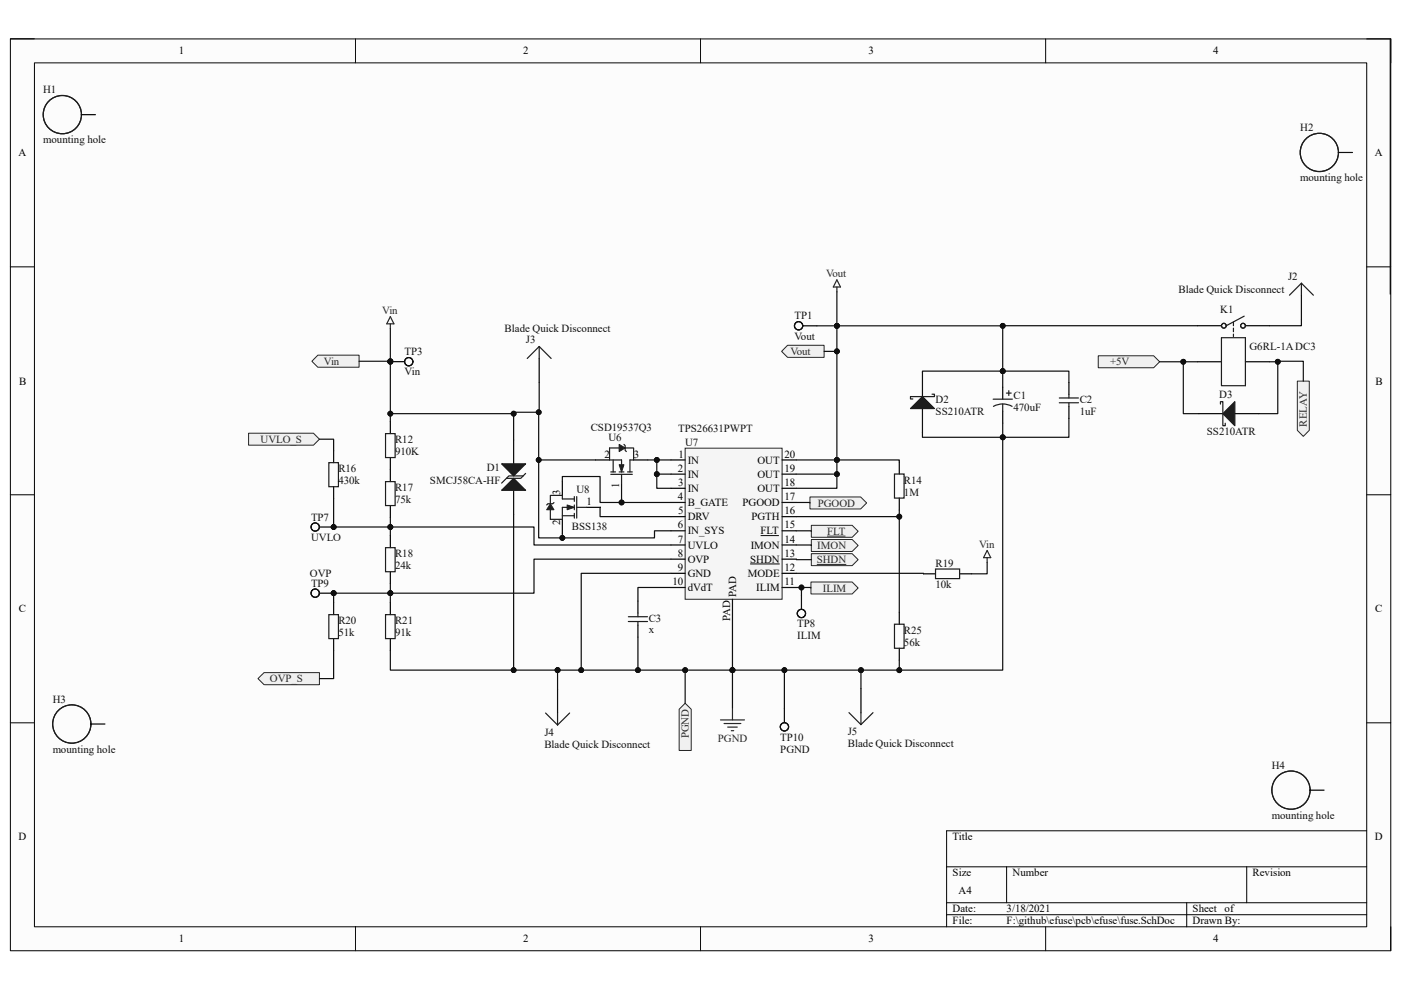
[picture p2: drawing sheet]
<svg xmlns="http://www.w3.org/2000/svg" width="297mm" height="210mm" viewBox="0 0 297 210" stroke-linecap="round" stroke-linejoin="round" font-family="sans-serif">
<path d="M2.2 8.3h292.7v193.4h-292.7z" fill="#fcfcfc"/>
<path d="M2.2 8.3h292.7v193.4h-292.7z" fill="none" stroke="#000" stroke-width=".21"/>
<path d="M7.3 13.3h282.5v183.3h-282.5z" fill="#fcfcfc"/>
<g fill="none" stroke="#000" stroke-width=".21">
<path d="M2.2 8.2h5.1M7.3 13.3h282.5v183.3h-282.5zM75.4 8.3v5M148.5 8.3v5M221.7 8.3v5M289.8 8.3h5.1v5M2.2 56.6h5.1M289.8 56.6h5.1M2.2 104.9h5.1M289.8 104.9h5.1M2.2 153.3h5.1M289.8 153.3h5.1"/>
<path d="M289.8 176.2h-89.1v20.4M75.4 196.6v5.1M148.5 196.6v5.1M200.7 183.9h89.1M200.7 191.5h89.1M200.7 194h89.1M213.4 183.9v7.6M221.7 196.6v5.1M251.6 191.5v5.1M264.3 183.9v7.6M294.9 196.6v5.1"/>
</g>
<path d="M145.3 95.1h20.5v32h-20.5z" fill="#f5f5f5"/>
<path d="M145.3 95.1h20.5v32h-20.5z" fill="none" stroke="#262626" stroke-width=".21"/>
<g fill="none" stroke="#000" stroke-width=".25">
<path d="M70.7 95.6v2.5M82.8 89.4v2.6M82.8 97v5.2M126.2 97.6h3M134.3 97.6h3M142.3 97.6h3M165.8 97.6h3M70.7 103.2v2.6M82.8 107.2v2.6M82.8 113.6v2.6M131.8 102.6v3M142.3 100.6h3"/>
<path d="M142.3 103.6h3M142.3 106.6h3M142.3 109.6h3M142.3 112.6h3M142.3 115.6h3M142.3 118.6h3M165.8 100.6h3M165.8 103.6h3M165.8 106.6h3M165.8 109.6h3M165.8 112.6h3M165.8 115.6h3"/>
<path d="M165.8 118.6h3M70.7 127.8v2.6M70.7 135.4v2.6M82.8 121.3v2.5M82.8 127.8v2.6M82.8 135.4v2.6M142.3 121.6h3M142.3 124.6h3M155.3 127.1v3M165.8 121.6h3M165.8 124.6h3"/>
</g>
<path d="M159 119.6h6.3M161.3 113.6h3.8" fill="none" stroke="#000" stroke-width=".21"/>
<path d="M177.4 59.4l.8 1.5h-1.5zM82.8 67.2l.7 1.5h-1.5zM82.8 68.7v1M177.4 60.9v1M152.8 152.7h5M153.5 153.5h3.6M154.3 154.2h2M155 155h.6M155.3 150.2v2.5" fill="none" stroke="#262626" stroke-width=".25"/>
<g fill="none" stroke="#1c1c1c" stroke-width=".25">
<path d="M69.7 98.1h2.1v5.1h-2.1zM81.7 92h2.1v5h-2.1zM129.2 97.6h2.6v2.5M130 97.6v2.5M133.6 97.6v2.5M81.7 102.2h2.1v5h-2.1zM81.7 116.2h2.1v5.1h-2.1zM129.5 100.6h4.6M129.5 100.1h1M131.3 100.1h1M131.8 100.6v2M133.1 100.1h1"/>
<path d="M69.7 130.4h2.1v5h-2.1zM81.7 130.4h2.1v5h-2.1z"/>
</g>
<path d="M131.3 98.6h1l-.5 1.5z" fill="#1c1c1c"/>
<path d="M131.3 98.6h1l-.5 1.5z" fill="none" stroke="#1c1c1c" stroke-width=".21"/>
<path d="M131.3 95h-2.1v2.6M132.5 95h1.8v2.6h-.7" fill="none" stroke="#1c1c1c" stroke-width=".25"/>
<path d="M131.3 94.3l1.2 .7-1.2 .8z" fill="#1c1c1c"/>
<path d="M131.3 94.3l1.2 .7-1.2 .8z" fill="none" stroke="#1c1c1c" stroke-width=".21"/>
<path d="M132.3 94.3l.2 .2v1l.3 .3M119.2 109.4h2.6M119.2 105.8h2.6M121.8 107.6h-2.6v2.6M121.8 105.3v1M121.8 107.1v1M121.8 108.9v1M122.3 105.3v4.6M122.3 107.6h2" fill="none" stroke="#1c1c1c" stroke-width=".25"/>
<path d="M119.2 102.1v3M119.2 110.2v3M124.3 107.6h3" fill="none" stroke="#000" stroke-width=".25"/>
<path d="M120.2 107.1l1.6 .5-1.6 .5z" fill="#1c1c1c"/>
<path d="M120.2 107.1l1.6 .5-1.6 .5z" fill="none" stroke="#1c1c1c" stroke-width=".21"/>
<path d="M116.7 108.1v2.1h2.5M119.2 105.8v-.7h-2.5v1.7" fill="none" stroke="#1c1c1c" stroke-width=".25"/>
<path d="M116.7 106.8l.8 1.3h-1.6z" fill="#1c1c1c"/>
<path d="M116.7 106.8l.8 1.3h-1.6z" fill="none" stroke="#1c1c1c" stroke-width=".21"/>
<g fill="none" stroke="#1c1c1c" stroke-width=".25">
<path d="M114.3 73.5l-2.5 2.5M114.3 73.5l2.6 2.5M114.3 73.5v2.5M275.9 60.1l-2.5 2.5M275.9 60.1l2.6 2.5M275.9 60.1v2.5M117.5 106.6l-.3 .2h-1l-.3 .3M189.7 100.5h2v5.1h-2zM189.7 132.4h2v5.1h-2zM115.7 151.2l2.5 2.6M118.2 151.2v2.6M120.8 151.2l-2.6 2.6"/>
<path d="M180 151.2l2.5 2.5M182.5 151.2v2.5M185.1 151.2l-2.6 2.5"/>
</g>
<path d="M114.3 76v5.1M275.9 62.6v5.1M108.9 93.3v5.1M190.7 98v2.5M108.9 104v5.1M190.7 105.6v2.6M190.7 129.9v2.5M190.7 137.5v2.5M118.2 146.2v5M182.5 146v5.2" fill="none" stroke="#000" stroke-width=".25"/>
<path d="M106.4 104l2.5-2.5 2.5 2.5z" fill="#1c1c1c"/>
<path d="M106.4 104l2.5-2.5 2.5 2.5zM110.9 100.9h-3l-.5 .6M111.4 100.4l-1 1.1h-3l-1 1" fill="none" stroke="#1c1c1c" stroke-width=".25"/>
<path d="M106.4 98.4h5l-2.5 2.5z" fill="#1c1c1c"/>
<path d="M106.4 98.4h5l-2.5 2.5zM210.6 84.7h4M210.6 86.2a4.1 4.1 0 0 1 4 0M212.6 85.7v1.5M213.4 83.4h1M213.9 82.9v1M224.6 84.4h4.1M224.6 85.4h4.1M226.6 83.7v.7M226.6 85.4v.8" fill="none" stroke="#1c1c1c" stroke-width=".25"/>
<path d="M195.6 79v5.1M195.6 86.7v5.1M212.6 82.1v2.6M212.6 87.2v2.5M226.6 81.1v2.6M226.6 86.2v2.6" fill="none" stroke="#000" stroke-width=".25"/>
<path d="M193 86.7l2.6-2.6 2.5 2.6z" fill="#1c1c1c"/>
<path d="M193 86.7l2.6-2.6 2.5 2.6zM197.6 83.6h.5v.5h-5.1v.5h.5M133.2 131.8h4.1M133.2 130.8h4.1M135.3 130v.8M135.3 131.8v.8M198.3 120.7h5.2v2h-5.2z" fill="none" stroke="#1c1c1c" stroke-width=".25"/>
<path d="M135.3 127.5v2.5M135.3 132.6v2.5M195.8 121.7h2.5M203.5 121.7h2.5" fill="none" stroke="#000" stroke-width=".25"/>
<path d="M209.3 116.8l.8 1.5h-1.6zM209.3 118.3v1" fill="none" stroke="#262626" stroke-width=".25"/>
<path d="M232.9 75.5h11.7l1.3 1.2-1.3 1.3h-11.7z" fill-rule="evenodd" fill="#f0f0f0"/>
<path d="M232.9 75.5h11.7l1.3 1.2-1.3 1.3h-11.7z" fill="none" stroke="#262626" stroke-width=".21"/>
<path d="M253.9 69.1h5.1M253.9 76.7h5.1M264.1 69.1h5.1M264.1 76.7h5.1M254.2 87.7h5.1M261.8 87.7h5.1" fill="none" stroke="#000" stroke-width=".25"/>
<g fill="none" stroke="#1c1c1c" stroke-width=".25">
<path d="M259 71.6h5.1v10.2h-5.1zM261.5 68.3v.8M261.5 69.6v.8M261.5 70.9v.5M263.8 67.1l-3.8 2"/>
<circle cx="259.5" cy="69.1" r=".51"/>
<circle cx="263.5" cy="69.1" r=".51"/>
</g>
<path d="M259.3 87.7l2.5-2.5v5.1z" fill="#1c1c1c"/>
<path d="M258.8 85.7v-.5h.5v5.1h.5v-.5M259.3 87.7l2.5-2.5v5.1z" fill="none" stroke="#1c1c1c" stroke-width=".25"/>
<g fill="none" stroke="#000" stroke-width=".25">
<path d="M170.2 69.1h3"/>
<circle cx="169.3" cy="69.1" r=".88"/>
</g>
<circle cx="82.8" cy="76.7" r=".51" fill="#0e0e0e"/>
<circle cx="82.8" cy="76.7" r=".51" fill="none" stroke="#0e0e0e" stroke-width=".21"/>
<g fill="none" stroke="#000" stroke-width=".25">
<path d="M82.8 76.7h3"/>
<circle cx="86.7" cy="76.7" r=".87"/>
<circle cx="86.7" cy="76.7" r=".88"/>
</g>
<circle cx="82.8" cy="76.7" r=".51" fill="#0e0e0e"/>
<circle cx="82.8" cy="76.7" r=".51" fill="none" stroke="#0e0e0e" stroke-width=".21"/>
<g fill="none" stroke="#000" stroke-width=".25">
<path d="M169.9 126.2v3M166.3 150.3v3"/>
<circle cx="169.9" cy="130.1" r=".88"/>
<circle cx="166.3" cy="154.2" r=".88"/>
</g>
<circle cx="70.7" cy="111.8" r=".51" fill="#0e0e0e"/>
<circle cx="70.7" cy="111.8" r=".51" fill="none" stroke="#0e0e0e" stroke-width=".21"/>
<g fill="none" stroke="#000" stroke-width=".25">
<path d="M67.7 111.8h3"/>
<circle cx="66.8" cy="111.8" r=".87"/>
<circle cx="66.8" cy="111.8" r=".88"/>
</g>
<circle cx="70.7" cy="111.8" r=".51" fill="#0e0e0e"/>
<circle cx="70.7" cy="111.8" r=".51" fill="none" stroke="#0e0e0e" stroke-width=".21"/>
<circle cx="70.7" cy="125.8" r=".51" fill="#0e0e0e"/>
<circle cx="70.7" cy="125.8" r=".51" fill="none" stroke="#0e0e0e" stroke-width=".21"/>
<g fill="none" stroke="#000" stroke-width=".25">
<path d="M67.7 125.8h3"/>
<circle cx="66.8" cy="125.8" r=".88"/>
</g>
<circle cx="70.7" cy="125.8" r=".51" fill="#0e0e0e"/>
<circle cx="70.7" cy="125.8" r=".51" fill="none" stroke="#0e0e0e" stroke-width=".21"/>
<circle cx="13.2" cy="24.3" r="4.1" fill="none" stroke="#1c1c1c" stroke-width=".26"/>
<path d="M17.2 24.3h3" fill="none" stroke="#000" stroke-width=".26"/>
<g fill="none" stroke="#1c1c1c" stroke-width=".25">
<circle cx="279.7" cy="32.3" r="4.1"/>
<circle cx="15.2" cy="153.6" r="4.1"/>
<circle cx="273.7" cy="167.6" r="4.1"/>
</g>
<path d="M283.7 32.3h3M19.2 153.6h3M277.7 167.6h3" fill="none" stroke="#000" stroke-width=".25"/>
<path d="M67.4 75.3h8.7v2.6h-8.7l-1.3-1.3z" fill-rule="evenodd" fill="#f0f0f0"/>
<path d="M67.4 75.3h8.7v2.6h-8.7l-1.3-1.3z" fill="none" stroke="#262626" stroke-width=".21"/>
<path d="M52.7 91.9h13.8l1.2 1.3-1.2 1.2h-13.8z" fill-rule="evenodd" fill="#f0f0f0"/>
<path d="M52.7 91.9h13.8l1.2 1.3-1.2 1.2h-13.8z" fill="none" stroke="#262626" stroke-width=".21"/>
<path d="M54.7 143.9l1.3-1.2h11.7v2.5h-11.7z" fill-rule="evenodd" fill="#f0f0f0"/>
<path d="M54.7 143.9l1.3-1.2h11.7v2.5h-11.7z" fill="none" stroke="#262626" stroke-width=".21"/>
<path d="M144 150.4l1.3-1.2 1.3 1.2v8.8h-2.6z" fill-rule="evenodd" fill="#f0f0f0"/>
<path d="M144 150.4l1.3-1.2 1.3 1.2v8.8h-2.6z" fill="none" stroke="#262626" stroke-width=".21"/>
<path d="M171.7 105.4h10.8l1.2 1.3-1.2 1.2h-10.8z" fill-rule="evenodd" fill="#f0f0f0"/>
<path d="M171.7 105.4h10.8l1.2 1.3-1.2 1.2h-10.8z" fill="none" stroke="#262626" stroke-width=".21"/>
<path d="M172 111.4h8.7l1.2 1.3-1.2 1.3h-8.7z" fill-rule="evenodd" fill="#f0f0f0"/>
<path d="M172 111.4h8.7l1.2 1.3-1.2 1.3h-8.7zM175.4 113.7h3.9" fill="none" stroke="#262626" stroke-width=".21"/>
<path d="M172 117.4h8.7l1.2 1.3-1.2 1.3h-8.7z" fill-rule="evenodd" fill="#f0f0f0"/>
<path d="M172 117.4h8.7l1.2 1.3-1.2 1.3h-8.7zM173.2 119.7h6.2" fill="none" stroke="#262626" stroke-width=".21"/>
<path d="M172 114.4h8.7l1.2 1.3-1.2 1.3h-8.7z" fill-rule="evenodd" fill="#f0f0f0"/>
<path d="M172 114.4h8.7l1.2 1.3-1.2 1.3h-8.7z" fill="none" stroke="#262626" stroke-width=".21"/>
<path d="M171.9 123.4h8.8l1.2 1.3-1.2 1.3h-8.8z" fill-rule="evenodd" fill="#f0f0f0"/>
<path d="M171.9 123.4h8.8l1.2 1.3-1.2 1.3h-8.8z" fill="none" stroke="#262626" stroke-width=".21"/>
<path d="M167 73.2h7.7v2.6h-7.7l-1.3-1.3z" fill-rule="evenodd" fill="#f0f0f0"/>
<path d="M167 73.2h7.7v2.6h-7.7l-1.3-1.3z" fill="none" stroke="#262626" stroke-width=".21"/>
<path d="M275.1 80.8h2.5v10.5l-1.3 1.3-1.2-1.3z" fill-rule="evenodd" fill="#f0f0f0"/>
<path d="M275.1 80.8h2.5v10.5l-1.3 1.3-1.2-1.3z" fill="none" stroke="#262626" stroke-width=".21"/>
<path d="M142.3 118.6h-29.1v7.2h-30.4v-2" fill="none" stroke="#0e0e0e" stroke-width=".25"/>
<circle cx="82.8" cy="125.8" r=".51" fill="#0e0e0e"/>
<circle cx="82.8" cy="125.8" r=".51" fill="none" stroke="#0e0e0e" stroke-width=".21"/>
<path d="M82.8 125.8v2" fill="none" stroke="#0e0e0e" stroke-width=".25"/>
<circle cx="82.8" cy="125.8" r=".51" fill="#0e0e0e"/>
<circle cx="82.8" cy="125.8" r=".51" fill="none" stroke="#0e0e0e" stroke-width=".21"/>
<path d="M82.8 109.8v3.8" fill="none" stroke="#0e0e0e" stroke-width=".25"/>
<circle cx="82.8" cy="111.8" r=".51" fill="#0e0e0e"/>
<circle cx="82.8" cy="111.8" r=".51" fill="none" stroke="#0e0e0e" stroke-width=".21"/>
<path d="M82.8 111.8h30.4v3.8h29.1" fill="none" stroke="#0e0e0e" stroke-width=".25"/>
<circle cx="82.8" cy="111.8" r=".51" fill="#0e0e0e"/>
<circle cx="82.8" cy="111.8" r=".51" fill="none" stroke="#0e0e0e" stroke-width=".21"/>
<path d="M70.7 105.8v6h12.1" fill="none" stroke="#0e0e0e" stroke-width=".25"/>
<circle cx="70.7" cy="111.8" r=".51" fill="#0e0e0e"/>
<circle cx="70.7" cy="111.8" r=".51" fill="none" stroke="#0e0e0e" stroke-width=".21"/>
<circle cx="82.8" cy="111.8" r=".51" fill="#0e0e0e"/>
<circle cx="82.8" cy="111.8" r=".51" fill="none" stroke="#0e0e0e" stroke-width=".21"/>
<path d="M82.8 125.8h-12.1v2" fill="none" stroke="#0e0e0e" stroke-width=".25"/>
<circle cx="82.8" cy="125.8" r=".51" fill="#0e0e0e"/>
<circle cx="82.8" cy="125.8" r=".51" fill="none" stroke="#0e0e0e" stroke-width=".21"/>
<circle cx="70.7" cy="125.8" r=".51" fill="#0e0e0e"/>
<circle cx="70.7" cy="125.8" r=".51" fill="none" stroke="#0e0e0e" stroke-width=".21"/>
<path d="M142.3 112.6h-3.5v1.5h-19.6v-.9" fill="none" stroke="#0e0e0e" stroke-width=".25"/>
<circle cx="119.2" cy="114.1" r=".51" fill="#0e0e0e"/>
<circle cx="119.2" cy="114.1" r=".51" fill="none" stroke="#0e0e0e" stroke-width=".21"/>
<path d="M127.3 107.6l-.1 2h15.1M131.8 105.6v1h10.5" fill="none" stroke="#0e0e0e" stroke-width=".25"/>
<circle cx="131.8" cy="106.6" r=".51" fill="#0e0e0e"/>
<circle cx="131.8" cy="106.6" r=".51" fill="none" stroke="#0e0e0e" stroke-width=".21"/>
<path d="M119.2 102.1v-1h8v5.5h4.6" fill="none" stroke="#0e0e0e" stroke-width=".25"/>
<circle cx="131.8" cy="106.6" r=".51" fill="#0e0e0e"/>
<circle cx="131.8" cy="106.6" r=".51" fill="none" stroke="#0e0e0e" stroke-width=".21"/>
<path d="M137.3 97.6h5" fill="none" stroke="#0e0e0e" stroke-width=".25"/>
<circle cx="139.3" cy="97.6" r=".51" fill="#0e0e0e"/>
<circle cx="139.3" cy="97.6" r=".51" fill="none" stroke="#0e0e0e" stroke-width=".21"/>
<path d="M139.3 97.6v3h3" fill="none" stroke="#0e0e0e" stroke-width=".25"/>
<circle cx="139.3" cy="100.6" r=".51" fill="#0e0e0e"/>
<circle cx="139.3" cy="100.6" r=".51" fill="none" stroke="#0e0e0e" stroke-width=".21"/>
<circle cx="139.3" cy="97.6" r=".51" fill="#0e0e0e"/>
<circle cx="139.3" cy="97.6" r=".51" fill="none" stroke="#0e0e0e" stroke-width=".21"/>
<path d="M139.3 100.6v3h3" fill="none" stroke="#0e0e0e" stroke-width=".25"/>
<circle cx="139.3" cy="100.6" r=".51" fill="#0e0e0e"/>
<circle cx="139.3" cy="100.6" r=".51" fill="none" stroke="#0e0e0e" stroke-width=".21"/>
<path d="M114.2 97.6v16.5h5" fill="none" stroke="#0e0e0e" stroke-width=".25"/>
<circle cx="119.2" cy="114.1" r=".51" fill="#0e0e0e"/>
<circle cx="119.2" cy="114.1" r=".51" fill="none" stroke="#0e0e0e" stroke-width=".21"/>
<circle cx="114.2" cy="97.6" r=".51" fill="#0e0e0e"/>
<circle cx="114.2" cy="97.6" r=".51" fill="none" stroke="#0e0e0e" stroke-width=".21"/>
<path d="M118.2 142.1v4.1" fill="none" stroke="#0e0e0e" stroke-width=".25"/>
<circle cx="118.2" cy="142.1" r=".51" fill="#0e0e0e"/>
<circle cx="118.2" cy="142.1" r=".51" fill="none" stroke="#0e0e0e" stroke-width=".21"/>
<path d="M226.6 88.8v4h-14" fill="none" stroke="#0e0e0e" stroke-width=".25"/>
<circle cx="212.6" cy="92.8" r=".51" fill="#0e0e0e"/>
<circle cx="212.6" cy="92.8" r=".51" fill="none" stroke="#0e0e0e" stroke-width=".21"/>
<path d="M195.6 91.8v1h17" fill="none" stroke="#0e0e0e" stroke-width=".25"/>
<circle cx="212.6" cy="92.8" r=".51" fill="#0e0e0e"/>
<circle cx="212.6" cy="92.8" r=".51" fill="none" stroke="#0e0e0e" stroke-width=".21"/>
<path d="M135.3 135.1v7M142.3 124.6h-7v2.9" fill="none" stroke="#0e0e0e" stroke-width=".25"/>
<circle cx="135.3" cy="142.1" r=".51" fill="#0e0e0e"/>
<circle cx="135.3" cy="142.1" r=".51" fill="none" stroke="#0e0e0e" stroke-width=".21"/>
<path d="M245.9 76.7h8M168.8 121.6l27 .1" fill="none" stroke="#0e0e0e" stroke-width=".25"/>
<circle cx="250.9" cy="76.7" r=".51" fill="#0e0e0e"/>
<circle cx="250.9" cy="76.7" r=".51" fill="none" stroke="#0e0e0e" stroke-width=".21"/>
<path d="M250.9 76.7v11h3.3" fill="none" stroke="#0e0e0e" stroke-width=".25"/>
<circle cx="250.9" cy="76.7" r=".51" fill="#0e0e0e"/>
<circle cx="250.9" cy="76.7" r=".51" fill="none" stroke="#0e0e0e" stroke-width=".21"/>
<path d="M275.9 67.7v1.4h-6.7M67.7 93.2h3v2.4M145.3 142.1v7.1" fill="none" stroke="#0e0e0e" stroke-width=".25"/>
<circle cx="145.3" cy="142.1" r=".51" fill="#0e0e0e"/>
<circle cx="145.3" cy="142.1" r=".51" fill="none" stroke="#0e0e0e" stroke-width=".21"/>
<path d="M294.8 8.3v54.1M169.9 124.6v1.6" fill="none" stroke="#0e0e0e" stroke-width=".25"/>
<circle cx="169.9" cy="124.6" r=".51" fill="#0e0e0e"/>
<circle cx="169.9" cy="124.6" r=".51" fill="none" stroke="#0e0e0e" stroke-width=".21"/>
<path d="M168.8 118.6l3.2 .1M168.8 115.6l3.2 .1M168.8 124.6l3.1 .1" fill="none" stroke="#0e0e0e" stroke-width=".25"/>
<circle cx="169.9" cy="124.6" r=".51" fill="#0e0e0e"/>
<circle cx="169.9" cy="124.6" r=".51" fill="none" stroke="#0e0e0e" stroke-width=".21"/>
<path d="M76.1 76.6h6.7M168.8 112.6l3.2 .1" fill="none" stroke="#0e0e0e" stroke-width=".25"/>
<circle cx="82.8" cy="76.6" r=".51" fill="#0e0e0e"/>
<circle cx="82.8" cy="76.6" r=".51" fill="none" stroke="#0e0e0e" stroke-width=".21"/>
<path d="M82.8 69.7v18" fill="none" stroke="#0e0e0e" stroke-width=".25"/>
<circle cx="82.8" cy="87.7" r=".51" fill="#0e0e0e"/>
<circle cx="82.8" cy="87.7" r=".51" fill="none" stroke="#0e0e0e" stroke-width=".21"/>
<circle cx="82.8" cy="76.7" r=".51" fill="#0e0e0e"/>
<circle cx="82.8" cy="76.7" r=".51" fill="none" stroke="#0e0e0e" stroke-width=".21"/>
<circle cx="82.8" cy="76.6" r=".51" fill="#0e0e0e"/>
<circle cx="82.8" cy="76.6" r=".51" fill="none" stroke="#0e0e0e" stroke-width=".21"/>
<path d="M155.3 142.1v8.1" fill="none" stroke="#0e0e0e" stroke-width=".25"/>
<circle cx="155.3" cy="142.1" r=".51" fill="#0e0e0e"/>
<circle cx="155.3" cy="142.1" r=".51" fill="none" stroke="#0e0e0e" stroke-width=".21"/>
<path d="M166.3 142.1v8.2" fill="none" stroke="#0e0e0e" stroke-width=".25"/>
<circle cx="166.3" cy="142.1" r=".51" fill="#0e0e0e"/>
<circle cx="166.3" cy="142.1" r=".51" fill="none" stroke="#0e0e0e" stroke-width=".21"/>
<path d="M182.5 142.1v3.9" fill="none" stroke="#0e0e0e" stroke-width=".25"/>
<circle cx="182.5" cy="142.1" r=".52" fill="#0e0e0e"/>
<circle cx="182.5" cy="142.1" r=".52" fill="none" stroke="#0e0e0e" stroke-width=".21"/>
<path d="M168.8 106.6l2.9 .1M142.3 121.6h-19.1v20.5h32.1v-12" fill="none" stroke="#0e0e0e" stroke-width=".25"/>
<circle cx="123.2" cy="142.1" r=".51" fill="#0e0e0e"/>
<circle cx="123.2" cy="142.1" r=".51" fill="none" stroke="#0e0e0e" stroke-width=".21"/>
<circle cx="135.3" cy="142.1" r=".51" fill="#0e0e0e"/>
<circle cx="135.3" cy="142.1" r=".51" fill="none" stroke="#0e0e0e" stroke-width=".21"/>
<circle cx="145.3" cy="142.1" r=".51" fill="#0e0e0e"/>
<circle cx="145.3" cy="142.1" r=".51" fill="none" stroke="#0e0e0e" stroke-width=".21"/>
<circle cx="155.3" cy="142.1" r=".51" fill="#0e0e0e"/>
<circle cx="155.3" cy="142.1" r=".51" fill="none" stroke="#0e0e0e" stroke-width=".21"/>
<path d="M190.7 140v2.1h-35.4" fill="none" stroke="#0e0e0e" stroke-width=".25"/>
<circle cx="155.3" cy="142.1" r=".51" fill="#0e0e0e"/>
<circle cx="155.3" cy="142.1" r=".51" fill="none" stroke="#0e0e0e" stroke-width=".21"/>
<circle cx="155.3" cy="142.1" r=".51" fill="#0e0e0e"/>
<circle cx="155.3" cy="142.1" r=".51" fill="none" stroke="#0e0e0e" stroke-width=".21"/>
<circle cx="166.3" cy="142.1" r=".51" fill="#0e0e0e"/>
<circle cx="166.3" cy="142.1" r=".51" fill="none" stroke="#0e0e0e" stroke-width=".21"/>
<circle cx="182.5" cy="142.1" r=".52" fill="#0e0e0e"/>
<circle cx="182.5" cy="142.1" r=".52" fill="none" stroke="#0e0e0e" stroke-width=".21"/>
<circle cx="190.7" cy="142.1" r=".51" fill="#0e0e0e"/>
<circle cx="190.7" cy="142.1" r=".51" fill="none" stroke="#0e0e0e" stroke-width=".21"/>
<path d="M190.7 108.2v1.4h-21.9" fill="none" stroke="#0e0e0e" stroke-width=".25"/>
<circle cx="190.7" cy="109.6" r=".51" fill="#0e0e0e"/>
<circle cx="190.7" cy="109.6" r=".51" fill="none" stroke="#0e0e0e" stroke-width=".21"/>
<path d="M190.7 109.6v20.3" fill="none" stroke="#0e0e0e" stroke-width=".25"/>
<circle cx="190.7" cy="109.6" r=".51" fill="#0e0e0e"/>
<circle cx="190.7" cy="109.6" r=".51" fill="none" stroke="#0e0e0e" stroke-width=".21"/>
<path d="M177.4 97.6h13.3v.4M209.3 119.3v2.4h-3.3" fill="none" stroke="#0e0e0e" stroke-width=".25"/>
<circle cx="177.4" cy="97.6" r=".51" fill="#0e0e0e"/>
<circle cx="177.4" cy="97.6" r=".51" fill="none" stroke="#0e0e0e" stroke-width=".21"/>
<path d="M173.2 69.1h4.2" fill="none" stroke="#0e0e0e" stroke-width=".25"/>
<circle cx="177.4" cy="69.1" r=".51" fill="#0e0e0e"/>
<circle cx="177.4" cy="69.1" r=".51" fill="none" stroke="#0e0e0e" stroke-width=".21"/>
<path d="M177.4 61.9v7.2" fill="none" stroke="#0e0e0e" stroke-width=".25"/>
<circle cx="177.4" cy="69.1" r=".51" fill="#0e0e0e"/>
<circle cx="177.4" cy="69.1" r=".51" fill="none" stroke="#0e0e0e" stroke-width=".21"/>
<path d="M168.8 100.6h8.6v3h-8.6" fill="none" stroke="#0e0e0e" stroke-width=".25"/>
<circle cx="177.4" cy="100.6" r=".51" fill="#0e0e0e"/>
<circle cx="177.4" cy="100.6" r=".51" fill="none" stroke="#0e0e0e" stroke-width=".21"/>
<path d="M168.8 97.6h8.6v3" fill="none" stroke="#0e0e0e" stroke-width=".25"/>
<circle cx="177.4" cy="97.6" r=".51" fill="#0e0e0e"/>
<circle cx="177.4" cy="97.6" r=".51" fill="none" stroke="#0e0e0e" stroke-width=".21"/>
<circle cx="177.4" cy="100.6" r=".51" fill="#0e0e0e"/>
<circle cx="177.4" cy="100.6" r=".51" fill="none" stroke="#0e0e0e" stroke-width=".21"/>
<path d="M174.7 74.5h2.7" fill="none" stroke="#0e0e0e" stroke-width=".25"/>
<circle cx="177.4" cy="74.5" r=".51" fill="#0e0e0e"/>
<circle cx="177.4" cy="74.5" r=".51" fill="none" stroke="#0e0e0e" stroke-width=".21"/>
<path d="M177.4 69.1v28.5" fill="none" stroke="#0e0e0e" stroke-width=".25"/>
<circle cx="177.4" cy="97.6" r=".51" fill="#0e0e0e"/>
<circle cx="177.4" cy="97.6" r=".51" fill="none" stroke="#0e0e0e" stroke-width=".21"/>
<circle cx="177.4" cy="74.5" r=".51" fill="#0e0e0e"/>
<circle cx="177.4" cy="74.5" r=".51" fill="none" stroke="#0e0e0e" stroke-width=".21"/>
<circle cx="177.4" cy="69.1" r=".51" fill="#0e0e0e"/>
<circle cx="177.4" cy="69.1" r=".51" fill="none" stroke="#0e0e0e" stroke-width=".21"/>
<path d="M195.6 79v-.3h31v2.4" fill="none" stroke="#0e0e0e" stroke-width=".25"/>
<circle cx="212.6" cy="78.7" r=".51" fill="#0e0e0e"/>
<circle cx="212.6" cy="78.7" r=".51" fill="none" stroke="#0e0e0e" stroke-width=".21"/>
<path d="M212.6 78.7v3.4" fill="none" stroke="#0e0e0e" stroke-width=".25"/>
<circle cx="212.6" cy="78.7" r=".51" fill="#0e0e0e"/>
<circle cx="212.6" cy="78.7" r=".51" fill="none" stroke="#0e0e0e" stroke-width=".21"/>
<path d="M177.4 69.1h35.2v9.6" fill="none" stroke="#0e0e0e" stroke-width=".25"/>
<circle cx="177.4" cy="69.1" r=".51" fill="#0e0e0e"/>
<circle cx="177.4" cy="69.1" r=".51" fill="none" stroke="#0e0e0e" stroke-width=".21"/>
<circle cx="212.6" cy="69.1" r=".51" fill="#0e0e0e"/>
<circle cx="212.6" cy="69.1" r=".51" fill="none" stroke="#0e0e0e" stroke-width=".21"/>
<circle cx="212.6" cy="78.7" r=".51" fill="#0e0e0e"/>
<circle cx="212.6" cy="78.7" r=".51" fill="none" stroke="#0e0e0e" stroke-width=".21"/>
<path d="M212.6 89.7v52.4h-21.9" fill="none" stroke="#0e0e0e" stroke-width=".25"/>
<circle cx="212.6" cy="92.8" r=".51" fill="#0e0e0e"/>
<circle cx="212.6" cy="92.8" r=".51" fill="none" stroke="#0e0e0e" stroke-width=".21"/>
<circle cx="190.7" cy="142.1" r=".51" fill="#0e0e0e"/>
<circle cx="190.7" cy="142.1" r=".51" fill="none" stroke="#0e0e0e" stroke-width=".21"/>
<path d="M253.9 69.1h-41.3" fill="none" stroke="#0e0e0e" stroke-width=".25"/>
<circle cx="212.6" cy="69.1" r=".51" fill="#0e0e0e"/>
<circle cx="212.6" cy="69.1" r=".51" fill="none" stroke="#0e0e0e" stroke-width=".21"/>
<path d="M270.9 76.7l5.4-.1v4.2" fill="none" stroke="#0e0e0e" stroke-width=".25"/>
<circle cx="270.9" cy="76.7" r=".51" fill="#0e0e0e"/>
<circle cx="270.9" cy="76.7" r=".51" fill="none" stroke="#0e0e0e" stroke-width=".21"/>
<path d="M269.2 76.7h1.7v11h-4" fill="none" stroke="#0e0e0e" stroke-width=".25"/>
<circle cx="270.9" cy="76.7" r=".51" fill="#0e0e0e"/>
<circle cx="270.9" cy="76.7" r=".51" fill="none" stroke="#0e0e0e" stroke-width=".21"/>
<path d="M114.3 81.1l-.1 6.3M70.7 138v5.9h-3" fill="none" stroke="#0e0e0e" stroke-width=".25"/>
<circle cx="114.2" cy="87.4" r=".51" fill="#0e0e0e"/>
<circle cx="114.2" cy="87.4" r=".51" fill="none" stroke="#0e0e0e" stroke-width=".21"/>
<path d="M118.2 142.1h5" fill="none" stroke="#0e0e0e" stroke-width=".25"/>
<circle cx="118.2" cy="142.1" r=".51" fill="#0e0e0e"/>
<circle cx="118.2" cy="142.1" r=".51" fill="none" stroke="#0e0e0e" stroke-width=".21"/>
<circle cx="123.2" cy="142.1" r=".51" fill="#0e0e0e"/>
<circle cx="123.2" cy="142.1" r=".51" fill="none" stroke="#0e0e0e" stroke-width=".21"/>
<path d="M82.8 138v4.1h35.4" fill="none" stroke="#0e0e0e" stroke-width=".25"/>
<circle cx="108.9" cy="142.1" r=".51" fill="#0e0e0e"/>
<circle cx="108.9" cy="142.1" r=".51" fill="none" stroke="#0e0e0e" stroke-width=".21"/>
<circle cx="118.2" cy="142.1" r=".51" fill="#0e0e0e"/>
<circle cx="118.2" cy="142.1" r=".51" fill="none" stroke="#0e0e0e" stroke-width=".21"/>
<path d="M108.9 109.1v33" fill="none" stroke="#0e0e0e" stroke-width=".25"/>
<circle cx="108.9" cy="142.1" r=".51" fill="#0e0e0e"/>
<circle cx="108.9" cy="142.1" r=".51" fill="none" stroke="#0e0e0e" stroke-width=".21"/>
<path d="M108.9 87.7h-26.1v1.7" fill="none" stroke="#0e0e0e" stroke-width=".25"/>
<circle cx="108.9" cy="87.7" r=".51" fill="#0e0e0e"/>
<circle cx="108.9" cy="87.7" r=".51" fill="none" stroke="#0e0e0e" stroke-width=".21"/>
<circle cx="82.8" cy="87.7" r=".51" fill="#0e0e0e"/>
<circle cx="82.8" cy="87.7" r=".51" fill="none" stroke="#0e0e0e" stroke-width=".21"/>
<path d="M108.9 93.3v-5.9h5.3v10.2h12" fill="none" stroke="#0e0e0e" stroke-width=".25"/>
<circle cx="114.2" cy="97.6" r=".51" fill="#0e0e0e"/>
<circle cx="114.2" cy="97.6" r=".51" fill="none" stroke="#0e0e0e" stroke-width=".21"/>
<circle cx="114.2" cy="87.4" r=".51" fill="#0e0e0e"/>
<circle cx="114.2" cy="87.4" r=".51" fill="none" stroke="#0e0e0e" stroke-width=".21"/>
<circle cx="108.9" cy="87.7" r=".51" fill="#0e0e0e"/>
<circle cx="108.9" cy="87.7" r=".51" fill="none" stroke="#0e0e0e" stroke-width=".21"/>
<g font-size="2.3">
<text x="37.9" y="11.6">1</text>
<text x="110.9" y="11.6">2</text>
<text x="184.1" y="11.6">3</text>
<text x="257.2" y="11.6">4</text>
<text x="3.9" y="33.2">A</text>
<text x="291.5" y="33.2">A</text>
<text x="4" y="81.6">B</text>
<text x="291.6" y="81.6">B</text>
<text x="128.1" y="97">2</text>
<text x="134.4" y="97">3</text>
<text x="143.7" y="100.1">2</text>
<text x="143.9" y="97">1</text>
<text x="145.8" y="98.3">IN</text>
<text x="145.8" y="101.3">IN</text>
<text x="160.6" y="101.3">OUT</text>
<text x="160.6" y="98.3">OUT</text>
<text x="166.3" y="100.1">19</text>
<text x="166.3" y="97">20</text>
<text x="118.7" y="105" transform="rotate(-90 118.7 105)">3</text>
<text x="124.4" y="107.1">1</text>
<text x="131.3" y="103.6" transform="rotate(-90 131.3 103.6)">1</text>
<text x="143.7" y="106.1">4</text>
<text x="143.8" y="103.1">3</text>
<text x="145.8" y="104.3">IN</text>
<text x="145.8" y="107.3">B_GATE</text>
<text x="157.4" y="107.3">PGOOD</text>
<text x="160.6" y="104.3">OUT</text>
<text x="166.3" y="103.1">18</text>
<text x="166.3" y="106.1">17</text>
<text x="118.7" y="111.3" transform="rotate(-90 118.7 111.3)">2</text>
<text x="143.7" y="112.1">6</text>
<text x="143.8" y="109.1">5</text>
<text x="145.8" y="110.3">DRV</text>
<text x="145.8" y="113.3">IN_SYS</text>
<text x="159.3" y="110.3">PGTH</text>
<text x="161.3" y="113.3">FLT</text>
<text x="166.3" y="109.1">16</text>
<text x="166.3" y="112.1">15</text>
<text x="143.7" y="115.1">7</text>
<text x="143.7" y="118.1">8</text>
<text x="145.8" y="116.4">UVLO</text>
<text x="145.8" y="119.4">OVP</text>
<text x="159" y="119.4">SHDN</text>
<text x="159.2" y="116.4">IMON</text>
<text x="166.3" y="115.1">14</text>
<text x="166.3" y="118.1">13</text>
<text x="142.6" y="124.1">10</text>
<text x="143.7" y="121.1">9</text>
<text x="145.8" y="122.4">GND</text>
<text x="145.8" y="125.4">dVdT</text>
<text x="158.6" y="122.4">MODE</text>
<text x="160.3" y="125.4">ILIM</text>
<text x="166.3" y="124.1">11</text>
<text x="166.3" y="121.1">12</text>
<text x="4" y="129.9">C</text>
<text x="154.8" y="131.7" transform="rotate(-90 154.8 131.7)">PAD</text>
<text x="156.1" y="126.6" transform="rotate(-90 156.1 126.6)">PAD</text>
<text x="291.6" y="129.9">C</text>
<text x="4" y="178.2">D</text>
<text x="202" y="178.2">Title</text>
<text x="291.5" y="178.2">D</text>
<text x="202" y="185.9">Size</text>
<text x="214.7" y="185.9">Number</text>
<text x="265.6" y="185.9">Revision</text>
<text x="203.2" y="189.7">A4</text>
<text x="202" y="193.5">Date:</text>
<text x="202" y="196.1">File:</text>
<text x="213.4" y="193.5">3/18/2021</text>
<text x="213.4" y="196.1">F:\github\efuse\pcb\efuse\fuse.SchDoc</text>
<text x="252.9" y="196.1">Drawn By:</text>
<text x="252.9" y="193.5">Sheet</text>
<text x="259.6" y="193.5">of</text>
<text x="37.9" y="199.9">1</text>
<text x="110.9" y="199.9">2</text>
<text x="184.1" y="199.9">3</text>
<text x="257.2" y="199.9">4</text>
</g>
<g font-size="2.3" fill="#0e0e0e">
<text x="9.2" y="19.8">H1</text>
<text x="275.7" y="27.8">H2</text>
<text x="9.2" y="30.4">mounting hole</text>
<text x="275.7" y="38.4">mounting hole</text>
<text x="273.1" y="59.3">J2</text>
<text x="249.9" y="62.2">Blade Quick Disconnect</text>
<text x="107" y="70.5">Blade Quick Disconnect</text>
<text x="168.4" y="67.7">TP1</text>
<text x="258.7" y="66.3">K1</text>
<text x="85.8" y="75.3">TP3</text>
<text x="111.5" y="72.7">J3</text>
<text x="168.4" y="72">Vout</text>
<text x="264.9" y="74.2">G6RL-1A DC3</text>
<text x="85.8" y="79.6">Vin</text>
<text x="198.4" y="85.4">D2</text>
<text x="198.4" y="87.9">SS210ATR</text>
<text x="214.9" y="84.7">C1</text>
<text x="214.9" y="87.2">470uF</text>
<text x="228.9" y="85.4">C2</text>
<text x="228.9" y="88">1uF</text>
<text x="258.5" y="84.4">D3</text>
<text x="83.8" y="94">R12</text>
<text x="125.2" y="91.4">CSD19537Q3</text>
<text x="129" y="93.5">U6</text>
<text x="143.8" y="91.5">TPS26631PWPT</text>
<text x="145.3" y="94.6">U7</text>
<text x="255.9" y="92.2">SS210ATR</text>
<text x="71.8" y="100.2">R16</text>
<text x="83.8" y="96.6">910K</text>
<text x="103.2" y="99.9">D1</text>
<text x="71.8" y="102.7">430k</text>
<text x="83.8" y="104.2">R17</text>
<text x="83.8" y="106.7">75k</text>
<text x="91.2" y="102.6">SMCJ58CA-HF</text>
<text x="122.2" y="104.6">U8</text>
<text x="191.7" y="102.6">R14</text>
<text x="191.7" y="105.1">1M</text>
<text x="66" y="110.4">TP7</text>
<text x="121.2" y="112.5">BSS138</text>
<text x="66" y="114.7">UVLO</text>
<text x="83.8" y="118.2">R18</text>
<text x="65.7" y="122.3">OVP</text>
<text x="66" y="124.4">TP9</text>
<text x="83.8" y="120.8">24k</text>
<text x="198.3" y="120.2">R19</text>
<text x="198.3" y="124.8">10k</text>
<text x="137.5" y="131.8">C3</text>
<text x="71.8" y="132.4">R20</text>
<text x="71.8" y="134.9">51k</text>
<text x="83.8" y="132.4">R21</text>
<text x="83.8" y="134.9">91k</text>
<text x="137.5" y="134.4">x</text>
<text x="169" y="133">TP8</text>
<text x="169" y="135.6">ILIM</text>
<text x="191.7" y="134.5">R25</text>
<text x="191.7" y="137">56k</text>
<text x="11.2" y="149">H3</text>
<text x="179.7" y="156">J5</text>
<text x="11.2" y="159.7">mounting hole</text>
<text x="115.4" y="156.1">J4</text>
<text x="115.4" y="158.6">Blade Quick Disconnect</text>
<text x="165.4" y="157.1">TP10</text>
<text x="165.4" y="159.6">PGND</text>
<text x="179.7" y="158.5">Blade Quick Disconnect</text>
<text x="269.7" y="163">H4</text>
<text x="269.7" y="173.7">mounting hole</text>
</g>
<g font-size="2.3" fill="#262626">
<text x="175.1" y="58.8">Vout</text>
<text x="81" y="66.7">Vin</text>
<text x="68.7" y="77.4">Vin</text>
<text x="167.6" y="75.3">Vout</text>
<text x="235.4" y="77.5">+5V</text>
<text x="55.2" y="93.9">UVLO_S</text>
<text x="277.1" y="90.5" transform="rotate(-90 277.1 90.5)">RELAY</text>
<text x="173.4" y="107.4">PGOOD</text>
<text x="175.4" y="113.5">FLT</text>
<text x="173.2" y="119.5">SHDN</text>
<text x="173.3" y="116.5">IMON</text>
<text x="207.6" y="116.2">Vin</text>
<text x="174.5" y="125.5">ILIM</text>
<text x="57.2" y="144.7">OVP_S</text>
<text x="146" y="156.6" transform="rotate(-90 146 156.6)">PGND</text>
<text x="152.2" y="157.3">PGND</text>
</g>
</svg>
